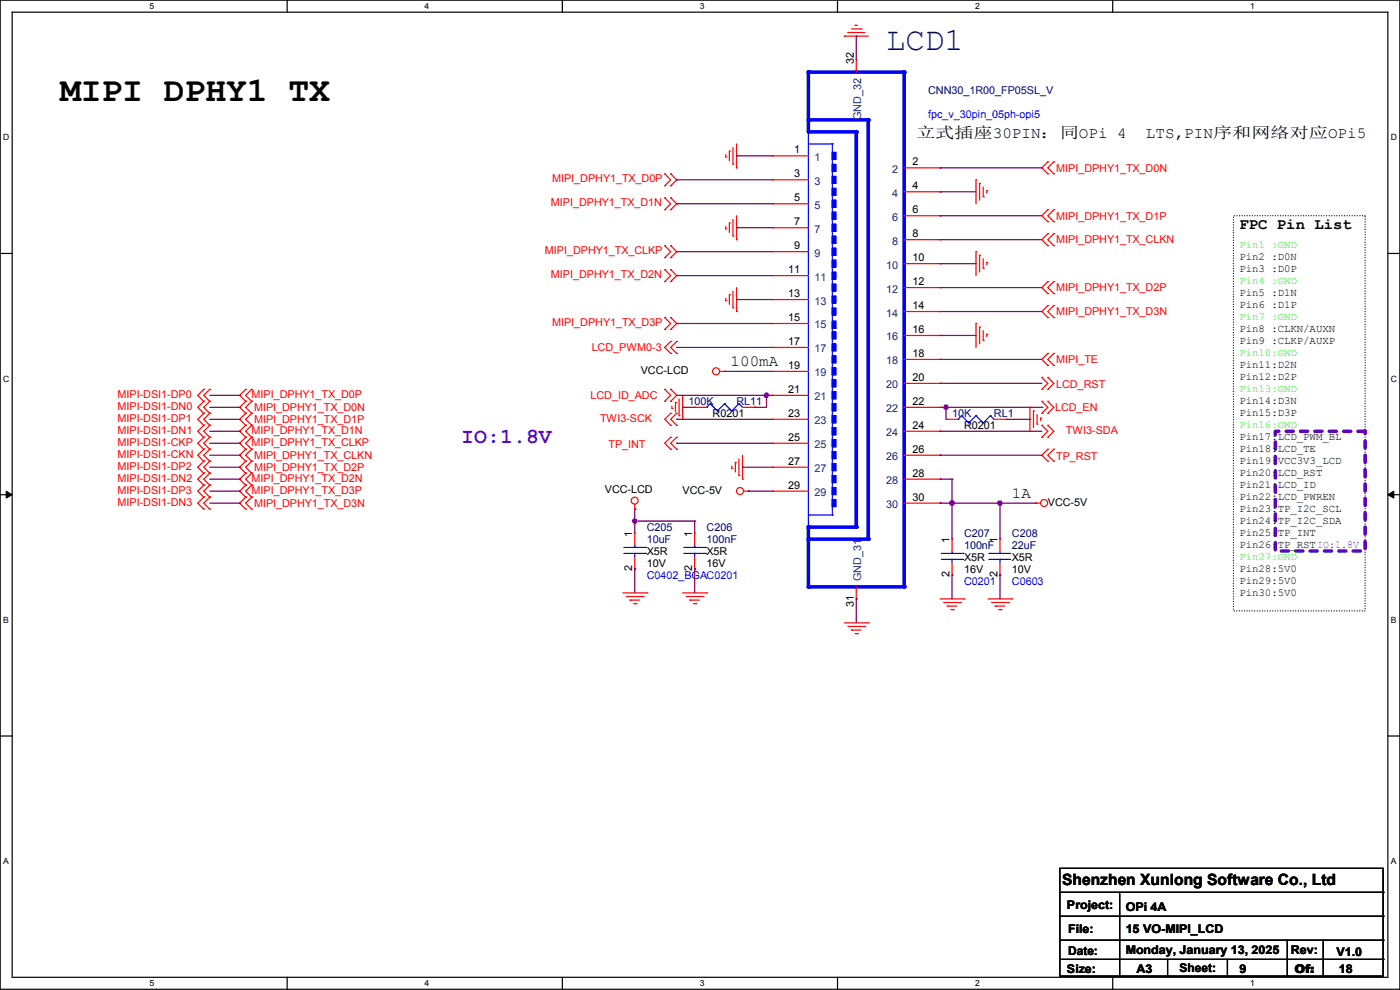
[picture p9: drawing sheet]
<svg xmlns="http://www.w3.org/2000/svg" width="297mm" height="210mm" viewBox="0 0 297 210" stroke-linecap="round" stroke-linejoin="round" font-family="sans-serif">
<g fill="none" stroke="#000" stroke-width=".25">
<path d="M0 0h297v209.8h-297zM2.6 2.6h291.8v204.7h-291.8zM60.9 0v2.6M119.3 0v2.6M177.7 0v2.6M236.1 0v2.6M0 53.8h2.6M294.4 53.8h2.6M0 104.9h2.6M294.4 104.9h2.6M0 156.1h2.6M294.4 156.1h2.6"/>
<path d="M224.8 184.2h68.6v22.9h-68.6zM224.8 194.4h68.6M224.8 199.4h68.6M225.1 189.3h68.3M237.5 189.5v17.6M273.1 199.4v7.7M280.7 199.4h.1M280.7 199.4v7.7M293.4 189.3h.1M293.4 194.4h.1M293.4 199.4h.1M60.9 207.3v2.5"/>
<path d="M119.3 207.3v2.5M177.7 207.3v2.5M224.8 203.5h68.6M236.1 207.3v2.5M237.5 207.1h.1M247.7 207.1h.1M247.7 203.5v3.6M260.4 207.1h.1M260.4 203.5v3.6M273.1 207.1h.1M293.4 203.5h.1"/>
</g>
<path d="M1.3 104.2l1.3 .7-1.3 .8zM294.4 104.9l1.3-.7v1.5z" fill="#000"/>
<path d="M1.3 104.2l1.3 .7-1.3 .8zM294.4 104.9l1.3-.7v1.5z" fill="none" stroke="#000" stroke-width=".21"/>
<path d="M261.7 45.8h27.9v83.8h-27.9z" fill="none" stroke="#000" stroke-width=".25" stroke-dasharray="0 .5"/>
<path d="M270.6 91.5h19v25.4h-19z" fill="none" stroke="#8000ff" stroke-width=".76" stroke-dasharray="1.5 1.5"/>
<g fill="none" stroke="#f00" stroke-width=".25">
<path d="M179.1 7.7h.1M179.1 7.7h5.1M179.9 6.9h.1M179.9 6.9h3.5M180.6 6.1h2.1M181.4 5.4h.1M181.4 5.4h.5M182.7 6.1h.1M141 36.9h.1M141 39.4h.1M141 36.9l1.3 1.2-1.3 1.3M142.3 39.4h.1"/>
<path d="M142.3 36.9h.1M142.3 36.9l1.3 1.2-1.3 1.3M154 33.3h.1M154 32.8v.5M154.7 32h.1M154.7 32v2.1M155.5 34.8h.1M155.5 31.3v3.5M156.3 35.6h.1M156.3 30.5v5.1M207.1 38.1h.1M207.1 38.1v5.1"/>
<path d="M207.8 38.9h.1M207.8 38.9v3.6M208.6 39.7v2M222.3 34.3h.1M222.3 36.9h.1M222.3 34.3l-1.3 1.3 1.3 1.3M223.6 36.9h.1M223.6 34.3h.1M223.6 34.3l-1.3 1.3 1.3 1.3M141 42h.1M141 44.5h.1M141 52.1h.1"/>
<path d="M141 54.7h.1M141 57.2h.1M141 59.7h.1M141 42l1.3 1.2-1.3 1.3M141 52.1l1.3 1.3-1.3 1.3M141 57.2l1.3 1.3-1.3 1.2M142.3 44.5h.1M142.3 42h.1M142.3 54.7h.1M142.3 52.1h.1M142.3 59.7h.1M142.3 57.2h.1"/>
<path d="M142.3 42l1.3 1.2-1.3 1.3M142.3 52.1l1.3 1.3-1.3 1.3M142.3 57.2l1.3 1.3-1.3 1.2M154 48.6h.1M154 48v.6M154.7 47.3h.1M154.7 47.3v2M155.5 50.1h.1M155.5 46.5v3.6M156.3 50.8h.1M156.3 45.8v5M207.1 53.4h.1"/>
<path d="M207.1 53.4v5.1M207.8 54.1h.1M207.8 54.1v3.6M208.6 41.7h.1M208.6 56.9h.1M208.6 54.9v2M209.3 40.4h.1M209.3 55.7h.1M209.3 40.4v.5M209.3 55.7v.5M222.3 44.5h.1M222.3 47h.1"/>
<path d="M222.3 49.6h.1M222.3 52.1h.1M222.3 59.7h.1M222.3 44.5l-1.3 1.3 1.3 1.2M222.3 49.6l-1.3 1.2 1.3 1.3M222.3 59.7l-1.3 1.3 1.3 1.3M223.6 47h.1M223.6 44.5h.1M223.6 52.1h.1M223.6 49.6h.1M223.6 59.7h.1M223.6 44.5l-1.3 1.3 1.3 1.2"/>
<path d="M223.6 49.6l-1.3 1.2 1.3 1.3M223.6 59.7l-1.3 1.3 1.3 1.3M141 67.4h.1M141 69.9h.1M141 67.4l1.3 1.2-1.3 1.3M142.3 69.9h.1M142.3 67.4h.1M142.3 75h.1M142.3 72.4h.1M142.3 67.4l1.3 1.2-1.3 1.3M142.3 72.4l-1.3 1.3 1.3 1.3M143.6 75h.1"/>
<path d="M143.6 72.4h.1M143.6 72.4l-1.3 1.3 1.3 1.3M152.7 78.8h1M153.7 78.8h.1M154 63.8h.1M154 63.3v.5M154.7 62.5h.1M154.7 62.5v2.1M155.5 65.3h.1M155.5 61.8v3.5M156.3 66.1h.1M156.3 61v5.1"/>
<path d="M207.1 68.6h.1M207.1 68.6v5.1M207.8 69.4h.1M207.8 69.4v3.5M208.6 72.2h.1M208.6 70.1v2.1M209.3 70.9h.1M209.3 70.9v.5M222.3 62.3h.1M222.3 64.8h.1M222.3 67.4h.1M222.3 75h.1"/>
<path d="M222.3 77.5h.1M222.3 64.8l-1.3 1.3 1.3 1.3M222.3 75l-1.3 1.2 1.3 1.3M223.6 62.3h.1M223.6 67.4h.1M223.6 64.8h.1M223.6 77.5h.1M223.6 75h.1M223.6 64.8l-1.3 1.3 1.3 1.3M223.6 75l-1.3 1.2 1.3 1.3M43.2 92.8h.1M43.2 95.3h.1"/>
<path d="M43.2 87.7h.1M43.2 90.2h.1M43.2 85.1h.1M43.2 82.6h.1M43.2 97.8h.1M43.2 92.8l-1.2 1.2 1.2 1.3M43.2 87.7l-1.2 1.2 1.2 1.3M43.2 90.2l-1.2 1.3 1.2 1.3M43.2 85.1l-1.2 1.3 1.2 1.3M43.2 82.6l-1.2 1.3 1.2 1.2M43.2 95.3l-1.2 1.3 1.2 1.2M43.2 97.8l-1.2 1.3 1.2 1.3"/>
<path d="M44.5 92.8h.1M44.5 95.3h.1M44.5 87.7h.1M44.5 90.2h.1M44.5 85.1h.1M44.5 82.6h.1M44.5 97.8h.1M44.5 92.8l-1.3 1.2 1.3 1.3M44.5 87.7l-1.3 1.2 1.3 1.3M44.5 90.2l-1.3 1.3 1.3 1.3M44.5 85.1l-1.3 1.3 1.3 1.3M44.5 82.6l-1.3 1.3 1.3 1.2"/>
<path d="M44.5 95.3l-1.3 1.3 1.3 1.2M44.5 97.8l-1.3 1.3 1.3 1.3M52.1 85.1h.1M52.1 82.6h.1M52.1 92.8h.1M52.1 90.2h.1M52.1 95.3h.1M52.1 87.7h.1M52.1 97.8h.1M52.1 85.1l-1.3 1.3 1.3 1.3M52.1 95.3l-1.3 1.3 1.3 1.2M52.1 82.6l-1.3 1.3 1.3 1.2"/>
<path d="M52.1 97.8l-1.3 1.3 1.3 1.3M52.1 92.8l-1.3 1.2 1.3 1.3M52.1 87.7l-1.3 1.2 1.3 1.3M52.1 90.2l-1.3 1.3 1.3 1.3M53.4 82.6h.1M53.4 85.1h.1M53.4 90.2h.1M53.4 92.8h.1M53.4 95.3h.1M53.4 87.7h.1M53.4 97.8h.1M53.4 82.6l-1.3 1.3 1.3 1.2"/>
<path d="M53.4 97.8l-1.3 1.3 1.3 1.3M53.4 95.3l-1.3 1.3 1.3 1.2M53.4 92.8l-1.3 1.2 1.3 1.3M53.4 85.1l-1.3 1.3 1.3 1.3M53.4 90.2l-1.3 1.3 1.3 1.3M53.4 87.7l-1.3 1.2 1.3 1.3M141 85.1h.1M141 82.6h.1M141 82.6l1.3 1.3-1.3 1.2M142.3 82.6h.1M142.3 85.1h.1M142.3 95.3h.1"/>
<path d="M142.3 92.8h.1M142.3 90.2h.1M142.3 87.7h.1M142.3 82.6l1.3 1.3-1.3 1.2M142.3 92.8l-1.3 1.2 1.3 1.3M142.3 87.7l-1.3 1.2 1.3 1.3M142.5 86.7h.1M142.5 86.1v.6M143.3 85.4h.1M143.3 85.4v2M143.6 95.3h.1M143.6 92.8h.1"/>
<path d="M143.6 90.2h.1M143.6 87.7h.1M143.6 92.8l-1.3 1.2 1.3 1.3M143.6 87.7l-1.3 1.2 1.3 1.3M144.1 88.2h.1M144.1 84.6v3.6M144.8 88.9h.1M144.8 83.9v5M147.4 86.4h.1M147.4 86.4h2.5M155.2 99.4h.1M155.2 98.8v.6"/>
<path d="M156 98.1h.1M156 98.1v2M156.8 97.3v3.6M157.5 96.6v5M157.5 86.4h2.6M160.1 86.4h.1M200.7 88.9h.1M200.7 88.9h2.5M210.9 88.9h2.5M213.4 88.9h.1M218.5 86.4h.1M218.5 86.4v5.1"/>
<path d="M219.2 87.2h.1M219.2 87.2v3.5M220 90h.1M220 87.9v2.1M220.8 88.7h.1M220.8 88.7v.5M221 82.6h.1M221 80.1h.1M221 87.7h.1M221 85.1h.1M221 92.8h.1M221 90.2h.1"/>
<path d="M221 80.1l1.3 1.2-1.3 1.3M221 85.1l1.3 1.3-1.3 1.3M221 90.2l1.3 1.3-1.3 1.3M222.3 82.6h.1M222.3 80.1h.1M222.3 87.7h.1M222.3 85.1h.1M222.3 95.3h.1M222.3 97.8h.1M222.3 92.8h.1M222.3 90.2h.1M222.3 80.1l1.3 1.2-1.3 1.3"/>
<path d="M222.3 85.1l1.3 1.3-1.3 1.3M222.3 95.3l-1.3 1.3 1.3 1.2M222.3 90.2l1.3 1.3-1.3 1.3M223.6 97.8h.1M223.6 95.3h.1M223.6 95.3l-1.3 1.3 1.3 1.2M43.2 102.9h.1M43.2 105.5h.1M43.2 100.4h.1M43.2 108h.1M43.2 102.9l-1.2 1.3 1.2 1.3M43.2 100.4l-1.2 1.2 1.2 1.3"/>
<path d="M43.2 105.5l-1.2 1.2 1.2 1.3M44.5 102.9h.1M44.5 105.5h.1M44.5 100.4h.1M44.5 108h.1M44.5 102.9l-1.3 1.3 1.3 1.3M44.5 100.4l-1.3 1.2 1.3 1.3M44.5 105.5l-1.3 1.2 1.3 1.3M52.1 102.9h.1M52.1 100.4h.1M52.1 105.5h.1M52.1 108h.1"/>
<path d="M52.1 100.4l-1.3 1.2 1.3 1.3M52.1 102.9l-1.3 1.3 1.3 1.3M52.1 105.5l-1.3 1.2 1.3 1.3M53.4 100.4h.1M53.4 102.9h.1M53.4 105.5h.1M53.4 108h.1M53.4 102.9l-1.3 1.3 1.3 1.3M53.4 100.4l-1.3 1.2 1.3 1.3M53.4 105.5l-1.3 1.2 1.3 1.3M134.7 108h.1M134.7 113.1h.1"/>
<path d="M134.7 107v1M134.7 113.1v2.5M134.7 118.2v2.5M147.4 113.1h.1M147.4 113.1v2.5M147.4 118.2v2.5M156.8 100.9h.1M157.5 101.6h.1M157.8 104.2h1M158.8 104.2h.1M212.1 114.3h.1M212.1 114.3v2.6"/>
<path d="M212.1 119.4v2.6M219.8 106.7h.1M219.8 106.7h1M132.1 125.8h5.1M132.9 126.5h3.5M133.6 127.3h.1M133.6 127.3h2.1M134.4 128.1h.5M134.7 120.7h.1M134.9 128.1h.1M136.4 126.5h.1M137.2 125.8h.1"/>
<path d="M144.8 125.8h5.1M145.6 126.5h3.5M146.3 127.3h.1M146.3 127.3h2.1M147.1 128.1h.5M147.4 120.7h.1M147.6 128.1h.1M149.1 126.5h.1M149.9 125.8h.1M179.1 132.1h5.1M179.9 132.9h3.5M180.6 133.6h.1"/>
<path d="M180.6 133.6h2.1M181.4 134.4h.5M181.9 134.4h.1M183.4 132.9h.1M184.2 132.1h.1M199.4 127h5.1M200.2 127.8h3.6M201 128.6h.1M201 128.6h2M201.7 129.3h.5M202.2 129.3h.1M203.8 127.8h.1"/>
<path d="M204.5 127h.1M209.6 127h5.1M210.4 127.8h3.5M211.1 128.6h.1M211.1 128.6h2M211.9 129.3h.5M212.1 122h.1M212.4 129.3h.1M213.9 127.8h.1M214.7 127h.1"/>
<circle cx="151.9" cy="78.8" r=".74"/>
<circle cx="134.6" cy="106.2" r=".74"/>
<circle cx="157" cy="104.2" r=".74"/>
<circle cx="221.5" cy="106.7" r=".74"/>
</g>
<g fill="none" stroke="#00f" stroke-width=".25">
<path d="M149.9 86.4h.1M150.7 85.6h.1M150.7 85.6l1.5 1.6M150.7 85.6l-.8 .8M152.2 87.2h.1M153.7 85.6h.1M153.7 85.6l1.5 1.6M153.7 85.6l-1.5 1.6M155.2 87.2h.1M156.8 85.6h.1M156.8 85.6l.7 .8M156.8 85.6l-1.6 1.6"/>
<path d="M203.2 88.9h.1M204 88.2h.1M204 88.2l1.5 1.5M204 88.2l-.8 .7M205.5 89.7h.1M207.1 88.2h.1M207.1 88.2l1.5 1.5M207.1 88.2l-1.6 1.5M208.6 89.7h.1M210.1 88.2h.1M210.1 88.2l.8 .7M210.1 88.2l-1.5 1.5"/>
<path d="M132.4 117.4h4.5M132.4 116.1h4.5M134.7 116.1h.1M134.7 117.4h.1M134.7 115.6v.5M134.7 117.4v.8M136.9 117.4h.1M136.9 116.1h.1M145.1 117.4h4.5M145.1 116.1h4.5M147.4 116.1h.1M147.4 117.4h.1"/>
<path d="M147.4 115.6v.5M147.4 117.4v.8M149.6 117.4h.1M149.6 116.1h.1M209.8 118.7h.1M209.8 117.4h.1M209.8 117.4h4.6M209.8 118.7h4.6M212.1 117.4h.1M212.1 118.7h.1M212.1 116.9v.5M212.1 118.7v.7"/>
</g>
<path d="M171.5 25.4h12.7" fill="none" stroke="#00f" stroke-width=".76"/>
<circle cx="184.2" cy="25.4" r=".38" fill="#00f"/>
<path d="M184.2 25.4v88.9" fill="none" stroke="#00f" stroke-width=".76"/>
<circle cx="184.2" cy="114.3" r=".38" fill="#00f"/>
<path d="M171.5 114.3h12.7" fill="none" stroke="#00f" stroke-width=".76"/>
<circle cx="171.5" cy="114.3" r=".38" fill="#00f"/>
<path d="M171.5 28h10.2" fill="none" stroke="#00f" stroke-width=".76"/>
<circle cx="181.7" cy="28" r=".38" fill="#00f"/>
<path d="M181.7 28v83.8" fill="none" stroke="#00f" stroke-width=".76"/>
<circle cx="181.7" cy="111.8" r=".38" fill="#00f"/>
<path d="M171.5 111.8h10.2" fill="none" stroke="#00f" stroke-width=".76"/>
<circle cx="171.5" cy="111.8" r=".38" fill="#00f"/>
<path d="M171.5 28h.1M171.5 28v83.8" fill="none" stroke="#00f" stroke-width=".25"/>
<path d="M171.5 15.3v12.7" fill="none" stroke="#00f" stroke-width=".76"/>
<circle cx="171.5" cy="15.3" r=".38" fill="#00f"/>
<path d="M171.5 15.3h20.3" fill="none" stroke="#00f" stroke-width=".76"/>
<circle cx="191.8" cy="15.3" r=".38" fill="#00f"/>
<path d="M191.8 15.3v109.2" fill="none" stroke="#00f" stroke-width=".76"/>
<circle cx="191.8" cy="124.5" r=".38" fill="#00f"/>
<path d="M171.5 124.5h20.3" fill="none" stroke="#00f" stroke-width=".76"/>
<circle cx="171.5" cy="124.5" r=".38" fill="#00f"/>
<path d="M171.5 111.8v12.7" fill="none" stroke="#00f" stroke-width=".76"/>
<circle cx="171.5" cy="111.8" r=".38" fill="#00f"/>
<path d="M171.5 30.5h5.1M176.6 30.5h.1M176.6 30.5v78.8M171.5 109.3h.1M171.5 109.3h5.1M176.6 109.3h.1" fill="none" stroke="#00f" stroke-width=".25"/>
<path d="M176.6 32.3h.7v1.5h-.7z" fill-rule="evenodd" fill="#00f"/>
<path d="M176.6 32.3h.7v1.5h-.7z" fill="none" stroke="#00f" stroke-width=".25"/>
<path d="M176.6 34.8h.7v1.6h-.7z" fill-rule="evenodd" fill="#00f"/>
<path d="M176.6 34.8h.7v1.6h-.7z" fill="none" stroke="#00f" stroke-width=".25"/>
<path d="M176.6 37.4h.7v1.5h-.7z" fill-rule="evenodd" fill="#00f"/>
<path d="M176.6 37.4h.7v1.5h-.7z" fill="none" stroke="#00f" stroke-width=".25"/>
<path d="M176.6 39.9h.7v1.5h-.7z" fill-rule="evenodd" fill="#00f"/>
<path d="M176.6 39.9h.7v1.5h-.7z" fill="none" stroke="#00f" stroke-width=".25"/>
<path d="M176.6 42.5h.7v1.5h-.7z" fill-rule="evenodd" fill="#00f"/>
<path d="M176.6 42.5h.7v1.5h-.7z" fill="none" stroke="#00f" stroke-width=".25"/>
<path d="M176.6 45h.7v1.5h-.7z" fill-rule="evenodd" fill="#00f"/>
<path d="M176.6 45h.7v1.5h-.7z" fill="none" stroke="#00f" stroke-width=".25"/>
<path d="M176.6 47.5h.7v1.6h-.7z" fill-rule="evenodd" fill="#00f"/>
<path d="M176.6 47.5h.7v1.6h-.7z" fill="none" stroke="#00f" stroke-width=".25"/>
<path d="M176.6 50.1h.7v1.5h-.7z" fill-rule="evenodd" fill="#00f"/>
<path d="M176.6 50.1h.7v1.5h-.7z" fill="none" stroke="#00f" stroke-width=".25"/>
<path d="M176.6 52.6h.7v1.5h-.7z" fill-rule="evenodd" fill="#00f"/>
<path d="M176.6 52.6h.7v1.5h-.7z" fill="none" stroke="#00f" stroke-width=".25"/>
<path d="M176.6 55.2h.7v1.5h-.7z" fill-rule="evenodd" fill="#00f"/>
<path d="M176.6 55.2h.7v1.5h-.7z" fill="none" stroke="#00f" stroke-width=".25"/>
<path d="M176.6 57.7h.7v1.5h-.7z" fill-rule="evenodd" fill="#00f"/>
<path d="M176.6 57.7h.7v1.5h-.7z" fill="none" stroke="#00f" stroke-width=".25"/>
<path d="M176.6 60.2h.7v1.6h-.7z" fill-rule="evenodd" fill="#00f"/>
<path d="M176.6 60.2h.7v1.6h-.7z" fill="none" stroke="#00f" stroke-width=".25"/>
<path d="M176.6 62.8h.7v1.5h-.7z" fill-rule="evenodd" fill="#00f"/>
<path d="M176.6 62.8h.7v1.5h-.7z" fill="none" stroke="#00f" stroke-width=".25"/>
<path d="M176.6 65.3h.7v1.5h-.7z" fill-rule="evenodd" fill="#00f"/>
<path d="M176.6 65.3h.7v1.5h-.7z" fill="none" stroke="#00f" stroke-width=".25"/>
<path d="M176.6 68.1h.7v1.5h-.7z" fill-rule="evenodd" fill="#00f"/>
<path d="M176.6 68.1h.7v1.5h-.7z" fill="none" stroke="#00f" stroke-width=".25"/>
<path d="M176.6 70.4h.7v1.5h-.7z" fill-rule="evenodd" fill="#00f"/>
<path d="M176.6 70.4h.7v1.5h-.7z" fill="none" stroke="#00f" stroke-width=".25"/>
<path d="M176.6 72.9h.7v1.6h-.7z" fill-rule="evenodd" fill="#00f"/>
<path d="M176.6 72.9h.7v1.6h-.7z" fill="none" stroke="#00f" stroke-width=".25"/>
<path d="M176.6 75.5h.7v1.5h-.7z" fill-rule="evenodd" fill="#00f"/>
<path d="M176.6 75.5h.7v1.5h-.7z" fill="none" stroke="#00f" stroke-width=".25"/>
<path d="M176.6 78h.7v1.5h-.7z" fill-rule="evenodd" fill="#00f"/>
<path d="M176.6 78h.7v1.5h-.7z" fill="none" stroke="#00f" stroke-width=".25"/>
<path d="M176.6 80.6h.7v1.5h-.7z" fill-rule="evenodd" fill="#00f"/>
<path d="M176.6 80.6h.7v1.5h-.7z" fill="none" stroke="#00f" stroke-width=".25"/>
<path d="M176.6 83.1h.7v1.5h-.7z" fill-rule="evenodd" fill="#00f"/>
<path d="M176.6 83.1h.7v1.5h-.7z" fill="none" stroke="#00f" stroke-width=".25"/>
<path d="M176.6 85.6h.7v1.6h-.7z" fill-rule="evenodd" fill="#00f"/>
<path d="M176.6 85.6h.7v1.6h-.7z" fill="none" stroke="#00f" stroke-width=".25"/>
<path d="M176.6 88.2h.7v1.5h-.7z" fill-rule="evenodd" fill="#00f"/>
<path d="M176.6 88.2h.7v1.5h-.7z" fill="none" stroke="#00f" stroke-width=".25"/>
<path d="M176.6 90.7h.7v1.5h-.7z" fill-rule="evenodd" fill="#00f"/>
<path d="M176.6 90.7h.7v1.5h-.7z" fill="none" stroke="#00f" stroke-width=".25"/>
<path d="M176.6 93.3h.7v1.5h-.7z" fill-rule="evenodd" fill="#00f"/>
<path d="M176.6 93.3h.7v1.5h-.7z" fill="none" stroke="#00f" stroke-width=".25"/>
<path d="M176.6 95.8h.7v1.5h-.7z" fill-rule="evenodd" fill="#00f"/>
<path d="M176.6 95.8h.7v1.5h-.7z" fill="none" stroke="#00f" stroke-width=".25"/>
<path d="M176.6 98.3h.7v1.6h-.7z" fill-rule="evenodd" fill="#00f"/>
<path d="M176.6 98.3h.7v1.6h-.7z" fill="none" stroke="#00f" stroke-width=".25"/>
<path d="M176.6 100.9h.7v1.5h-.7z" fill-rule="evenodd" fill="#00f"/>
<path d="M176.6 100.9h.7v1.5h-.7z" fill="none" stroke="#00f" stroke-width=".25"/>
<path d="M176.6 103.4h.7v1.5h-.7z" fill-rule="evenodd" fill="#00f"/>
<path d="M176.6 103.4h.7v1.5h-.7z" fill="none" stroke="#00f" stroke-width=".25"/>
<path d="M176.6 106h.7v1.5h-.7z" fill-rule="evenodd" fill="#00f"/>
<path d="M176.6 106h.7v1.5h-.7zM199.7 118.7h4.6M199.7 117.4h4.6M202 117.4h.1M202 118.7h.1M202 116.9v.5M202 118.7v.7M204.3 118.7h.1M204.3 117.4h.1" fill="none" stroke="#00f" stroke-width=".25"/>
<g fill="none" stroke="#f00" stroke-width=".25">
<path d="M181.7 12.7h.1M181.7 12.7v2.6M163.9 33.1h.1M163.9 38.1h.1M163.9 33.1h7.6M163.9 38.1h7.6M191.8 35.6h7.6M199.4 35.6h.1M163.9 43.2h.1M163.9 48.3h.1M163.9 53.4h.1M163.9 58.5h.1"/>
<path d="M163.9 43.2h7.6M163.9 48.3h7.6M163.9 53.4h7.6M163.9 58.5h7.6M191.8 40.7h7.6M191.8 45.8h7.6M191.8 50.8h7.6M191.8 55.9h7.6M199.4 40.7h.1M199.4 45.8h.1M199.4 50.8h.1M199.4 55.9h.1"/>
<path d="M163.9 63.5h.1M163.9 68.6h.1M163.9 73.7h.1M163.9 78.8h.1M163.9 63.5h7.6M163.9 68.6h7.6M163.9 73.7h7.6M163.9 78.8h7.6M191.8 61h7.6M191.8 66.1h7.6M191.8 71.2h7.6M191.8 76.2h7.6"/>
<path d="M199.4 61h.1M199.4 66.1h.1M199.4 71.2h.1M199.4 76.2h.1M163.9 83.9h.1M163.9 88.9h.1M163.9 94h.1M163.9 99.1h.1M163.9 83.9h7.6M163.9 88.9h7.6M163.9 94h7.6M163.9 99.1h7.6"/>
<path d="M191.8 81.3h7.6M191.8 86.4h7.6M191.8 91.5h7.6M191.8 96.6h7.6M199.4 81.3h.1M199.4 86.4h.1M199.4 91.5h.1M199.4 96.6h.1M163.9 104.2h.1M163.9 104.2h7.6M191.8 101.6h7.6M191.8 106.7h7.6"/>
<path d="M199.4 101.6h.1M199.4 106.7h.1M202 114.3h.1M202 114.3v2.6M202 119.4v2.6M181.7 127h.1M181.7 124.5v2.5M202 122h.1"/>
</g>
<path d="M134.7 108h.1M134.7 110.5h.1M134.7 108v2.5M134.7 110.5h12.7M134.7 120.7h.1M134.7 120.7v5.1M147.4 120.7h.1M147.4 120.7v5.1" fill="none" stroke="#800040" stroke-width=".25"/>
<circle cx="134.6" cy="110.5" r=".49" fill="#f0f"/>
<circle cx="134.6" cy="110.5" r=".49" fill="none" stroke="#f0f" stroke-width=".25"/>
<g fill="none" stroke="#800040" stroke-width=".25">
<path d="M181.7 7.7h.1M181.7 7.7v5M153.7 78.8h.1M153.7 78.8h10.2M199.4 76.2h.1M199.4 76.2h21.6M134.7 110.5h.1M134.7 110.5v2.6M147.4 110.5h.1M147.4 110.5v2.6M158.8 104.2h.1M158.8 104.2h5.1"/>
<path d="M199.4 106.7h.1M199.4 101.6h.1M199.4 106.7h2.6M199.4 101.6h2.6M202 101.6h.1M202 106.7h.1M202 101.6v12.7M212.1 106.7h.1M212.1 106.7h7.7M181.7 127h.1M181.7 127v5.1M202 122h.1"/>
<path d="M202 122v5M212.1 122h.1M212.1 122v5"/>
</g>
<circle cx="202" cy="106.7" r=".49" fill="#f0f"/>
<circle cx="202" cy="106.7" r=".49" fill="none" stroke="#f0f" stroke-width=".25"/>
<path d="M202 106.7h.1M202 106.7h10.1M212.1 106.7h.1M212.1 106.7v7.6" fill="none" stroke="#800040" stroke-width=".25"/>
<circle cx="212.1" cy="106.7" r=".49" fill="#f0f"/>
<circle cx="212.1" cy="106.7" r=".49" fill="none" stroke="#f0f" stroke-width=".25"/>
<g fill="none" stroke="#800040" stroke-width=".25">
<path d="M143.6 38.1h.1M143.6 38.1h20.3M156.3 33.1h.1M156.3 33.1h7.6M199.4 35.6h.1M199.4 35.6h21.6M143.6 43.2h.1M143.6 53.4h.1M143.6 58.5h.1M143.6 43.2h20.3M143.6 53.4h20.3M143.6 58.5h20.3"/>
<path d="M156.3 48.3h.1M156.3 48.3h7.6M199.4 40.7h.1M199.4 55.9h.1M199.4 45.8h.1M199.4 50.8h.1M199.4 40.7h7.7M199.4 55.9h7.7M199.4 45.8h21.6M199.4 50.8h21.6M143.6 68.6h.1M143.6 73.7h.1"/>
<path d="M143.6 68.6h20.3M143.6 73.7h20.3M156.3 63.5h.1M156.3 63.5h7.6M199.4 71.2h.1M199.4 61h.1M199.4 66.1h.1M199.4 71.2h7.7M199.4 61h21.6M199.4 66.1h21.6M143.6 94h.1M143.6 94h20.3"/>
<path d="M143.6 83.9h19M157.5 99.1h.1M157.5 99.1h6.4M162.6 83.9h.1M199.4 91.5h.1M199.4 96.6h.1M199.4 81.3h.1M199.4 91.5h21.6M199.4 86.4h1.3M199.4 96.6h21.6M199.4 81.3h21.6M200.7 86.4h.1"/>
</g>
<circle cx="162.6" cy="83.8" r=".49" fill="#f0f"/>
<circle cx="162.6" cy="83.8" r=".49" fill="none" stroke="#f0f" stroke-width=".25"/>
<g fill="none" stroke="#800040" stroke-width=".25">
<path d="M44.5 88.9h6.3M44.5 83.9h6.3M44.5 91.5h6.3M44.5 94h6.3M44.5 86.4h6.3M44.5 96.6h6.3M44.5 99.1h6.3M50.8 83.9h.1M50.8 91.5h.1M50.8 94h.1M50.8 86.4h.1M50.8 88.9h.1"/>
<path d="M50.8 96.6h.1M50.8 99.1h.1M143.6 88.9h.1M143.6 88.9h20.3M160.1 86.4h.1M162.6 83.9h.1M162.6 83.9v2.5h-2.5M200.7 86.4h.1M200.7 86.4h20.3M200.7 86.4v2.5M221 86.4h.1M44.5 101.6h6.3"/>
<path d="M44.5 104.2h6.3M44.5 106.7h6.3M50.8 101.6h.1M50.8 104.2h.1M50.8 106.7h.1"/>
</g>
<circle cx="200.7" cy="86.4" r=".49" fill="#f0f"/>
<circle cx="200.7" cy="86.4" r=".49" fill="none" stroke="#f0f" stroke-width=".25"/>
<path d="M144.8 86.4h.1M144.8 86.4h2.6M162.6 83.9h1.3M163.9 83.9h.1M213.4 88.9h5.1M218.5 88.9h.1" fill="none" stroke="#800040" stroke-width=".25"/>
<circle cx="134.6" cy="110.5" r=".49" fill="#f0f"/>
<circle cx="134.6" cy="110.5" r=".49" fill="none" stroke="#f0f" stroke-width=".25"/>
<circle cx="202" cy="106.7" r=".49" fill="#f0f"/>
<circle cx="202" cy="106.7" r=".49" fill="none" stroke="#f0f" stroke-width=".25"/>
<circle cx="212.1" cy="106.7" r=".49" fill="#f0f"/>
<circle cx="212.1" cy="106.7" r=".49" fill="none" stroke="#f0f" stroke-width=".25"/>
<circle cx="162.6" cy="83.8" r=".49" fill="#f0f"/>
<circle cx="162.6" cy="83.8" r=".49" fill="none" stroke="#f0f" stroke-width=".25"/>
<circle cx="200.7" cy="86.4" r=".49" fill="#f0f"/>
<circle cx="200.7" cy="86.4" r=".49" fill="none" stroke="#f0f" stroke-width=".25"/>
<text font-size="7.4" x="12.7" y="21.4">MIPI DPHY1 TX</text>
<text font-size="6.9" fill="#000080" x="188" y="10.6">LCD1</text>
<text font-size="4.6" fill="#8000ff" x="97.8" y="94">IO:1.8V</text>
<g font-size="3.3">
<text x="194.4" y="29.3">立式插座30PIN：同OPi 4</text>
<text x="243.1" y="29.3">LTS,PIN序和网络对应OPi5</text>
<text x="262.9" y="48.5">FPC Pin List</text>
<text x="155" y="77.6">100mA</text>
<text x="214.7" y="105.5">1A</text>
<text x="225.3" y="187.8">Shenzhen Xunlong Software Co., Ltd</text>
</g>
<g font-size="2.5">
<text x="226.4" y="192.9">Project:</text>
<text x="226.6" y="198">File:</text>
<text x="238.8" y="198">15 VO-MIPI_LCD</text>
<text x="238.8" y="193.2">OPi 4A</text>
<text x="226.6" y="202.6">Date:</text>
<text x="238.8" y="202.3">Monday, January 13, 2025</text>
<text x="273.9" y="202.3">Rev:</text>
<text x="283.5" y="202.8">V1.0</text>
<text x="226.4" y="206.4">Size:</text>
<text x="241.1" y="206.4">A3</text>
<text x="250.2" y="206.1">Sheet:</text>
<text x="262.9" y="206.4">9</text>
<text x="274.6" y="206.3">Of:</text>
<text x="284" y="206.4">18</text>
</g>
<g font-size="2.3">
<text x="181.1" y="13.5" transform="rotate(-90 181.1 13.5)">32</text>
<text x="168.4" y="32.5">1</text>
<text x="193.6" y="35.1">2</text>
<text x="168.4" y="37.6">3</text>
<text x="193.6" y="40.1">4</text>
<text x="168.4" y="42.7">5</text>
<text x="168.4" y="47.8">7</text>
<text x="193.6" y="45.2">6</text>
<text x="168.4" y="52.8">9</text>
<text x="193.6" y="50.3">8</text>
<text x="167.2" y="57.9">11</text>
<text x="193.6" y="55.4">10</text>
<text x="262.9" y="55.2">Pin2 :D0N</text>
<text x="262.9" y="57.8">Pin3 :D0P</text>
<text x="167.2" y="63">13</text>
<text x="193.6" y="60.5">12</text>
<text x="193.6" y="65.5">14</text>
<text x="262.9" y="65.4">Pin6 :D1P</text>
<text x="262.9" y="62.9">Pin5 :D1N</text>
<text x="167.2" y="68.1">15</text>
<text x="193.6" y="70.6">16</text>
<text x="262.9" y="70.5">Pin8 :CLKN/AUXN</text>
<text x="167.2" y="73.2">17</text>
<text x="193.6" y="75.7">18</text>
<text x="262.9" y="73">Pin9 :CLKP/AUXP</text>
<text x="135.9" y="79.3">VCC-LCD</text>
<text x="167.2" y="78.2">19</text>
<text x="167.2" y="83.3">21</text>
<text x="193.6" y="80.8">20</text>
<text x="262.9" y="78.1">Pin11:D2N</text>
<text x="262.9" y="80.6">Pin12:D2P</text>
<text x="151.2" y="88.5">R0201</text>
<text x="167.2" y="88.4">23</text>
<text x="193.6" y="85.9">22</text>
<text x="262.9" y="85.7">Pin14:D3N</text>
<text x="262.9" y="88.3">Pin15:D3P</text>
<text x="167.2" y="93.5">25</text>
<text x="193.6" y="90.9">24</text>
<text x="204.5" y="91">R0201</text>
<text x="262.9" y="93.3">Pin17:</text>
<text x="262.9" y="95.9">Pin18:</text>
<text x="271.1" y="93.3">LCD_PWM_BL</text>
<text x="271.1" y="95.9">LCD_TE</text>
<text x="167.2" y="98.6">27</text>
<text x="193.6" y="96">26</text>
<text x="193.6" y="101.1">28</text>
<text x="262.9" y="98.4">Pin19:</text>
<text x="262.9" y="101">Pin20:</text>
<text x="271.1" y="98.4">VCC3V3_LCD</text>
<text x="271.1" y="101">LCD_RST</text>
<text x="128.3" y="104.5">VCC-LCD</text>
<text x="144.8" y="104.7">VCC-5V</text>
<text x="167.2" y="103.6">29</text>
<text x="193.6" y="106.2">30</text>
<text x="222.3" y="107.3">VCC-5V</text>
<text x="262.9" y="103.5">Pin21:</text>
<text x="262.9" y="106">Pin22:</text>
<text x="271.1" y="103.5">LCD_ID</text>
<text x="271.1" y="106">LCD_PWREN</text>
<text x="134.1" y="113.8" transform="rotate(-90 134.1 113.8)">1</text>
<text x="146.8" y="113.8" transform="rotate(-90 146.8 113.8)">1</text>
<text x="262.9" y="108.6">Pin23:</text>
<text x="262.9" y="111.1">Pin24:</text>
<text x="262.9" y="113.7">Pin25:</text>
<text x="271.1" y="108.6">TP_I2C_SCL</text>
<text x="271.1" y="111.1">TP_I2C_SDA</text>
<text x="271.1" y="113.7">TP_INT</text>
<text x="137.2" y="117.7">X5R</text>
<text x="149.9" y="117.7">X5R</text>
<text x="201.4" y="115.1" transform="rotate(-90 201.4 115.1)">1</text>
<text x="204.5" y="119">X5R</text>
<text x="211.6" y="115.1" transform="rotate(-90 211.6 115.1)">1</text>
<text x="214.7" y="119">X5R</text>
<text x="262.9" y="116.2">Pin26:</text>
<text x="271.1" y="116.2">TP_RSTIO:1.8V</text>
<text x="134.1" y="121.2" transform="rotate(-90 134.1 121.2)">2</text>
<text x="137.2" y="120.2">10V</text>
<text x="146.8" y="121.2" transform="rotate(-90 146.8 121.2)">2</text>
<text x="149.9" y="120.2">16V</text>
<text x="201.4" y="122.5" transform="rotate(-90 201.4 122.5)">2</text>
<text x="204.5" y="121.5">16V</text>
<text x="211.6" y="122.5" transform="rotate(-90 211.6 122.5)">2</text>
<text x="214.7" y="121.5">10V</text>
<text x="262.9" y="121.3">Pin28:5V0</text>
<text x="262.9" y="123.8">Pin29:5V0</text>
<text x="181.1" y="128.8" transform="rotate(-90 181.1 128.8)">31</text>
<text x="262.9" y="126.4">Pin30:5V0</text>
</g>
<g font-size="2.3" fill="#000080">
<text x="196.9" y="19.9">CNN30_1R00_FP05SL_V</text>
<text x="146.1" y="85.9">100K</text>
<text x="156.3" y="85.9">RL11</text>
<text x="202" y="88.5">10K</text>
<text x="210.9" y="88.5">RL1</text>
<text x="137.2" y="112.6">C205</text>
<text x="149.9" y="112.6">C206</text>
<text x="204.5" y="113.9">C207</text>
<text x="214.7" y="113.9">C208</text>
<text x="137.2" y="115.1">10uF</text>
<text x="149.9" y="115.1">100nF</text>
<text x="204.5" y="116.4">100nF</text>
<text x="214.7" y="116.4">22uF</text>
</g>
<g font-size="2.3" fill="#004080">
<text x="182.7" y="25.4" transform="rotate(-90 182.7 25.4)">GND_32</text>
<text x="172.8" y="34.1">1</text>
<text x="172.8" y="39.2">3</text>
<text x="189.3" y="36.7">2</text>
<text x="189.3" y="41.7">4</text>
<text x="172.8" y="44.3">5</text>
<text x="189.3" y="46.8">6</text>
<text x="172.8" y="49.4">7</text>
<text x="189.3" y="51.9">8</text>
<text x="172.8" y="54.4">9</text>
<text x="172.8" y="59.5">11</text>
<text x="188" y="57">10</text>
<text x="172.8" y="64.6">13</text>
<text x="188" y="62.1">12</text>
<text x="172.8" y="69.7">15</text>
<text x="188" y="67.1">14</text>
<text x="172.8" y="74.8">17</text>
<text x="188" y="72.2">16</text>
<text x="188" y="77.3">18</text>
<text x="172.8" y="79.8">19</text>
<text x="188" y="82.4">20</text>
<text x="172.8" y="84.9">21</text>
<text x="188" y="87.5">22</text>
<text x="172.8" y="90">23</text>
<text x="172.8" y="95.1">25</text>
<text x="188" y="92.5">24</text>
<text x="172.8" y="100.2">27</text>
<text x="188" y="97.6">26</text>
<text x="172.8" y="105.2">29</text>
<text x="188" y="102.7">28</text>
<text x="188" y="107.8">30</text>
<text x="182.7" y="123.2" transform="rotate(-90 182.7 123.2)">GND_31</text>
</g>
<g font-size="2.3" fill="#00f">
<text x="196.9" y="25">fpc_v_30pin_05ph-opi5</text>
<text x="137.2" y="122.8">C0402_BGAC0201</text>
<text x="204.5" y="124">C0201</text>
<text x="214.7" y="124">C0603</text>
</g>
<g font-size="2.3" fill="#f00">
<text x="117.1" y="38.7">MIPI_DPHY1_TX_D0P</text>
<text x="224.1" y="36.4">MIPI_DPHY1_TX_D0N</text>
<text x="116.9" y="43.8">MIPI_DPHY1_TX_D1N</text>
<text x="224.1" y="46.6">MIPI_DPHY1_TX_D1P</text>
<text x="115.6" y="53.9">MIPI_DPHY1_TX_CLKP</text>
<text x="224.1" y="51.6">MIPI_DPHY1_TX_CLKN</text>
<text x="116.9" y="59">MIPI_DPHY1_TX_D2N</text>
<text x="224.1" y="61.8">MIPI_DPHY1_TX_D2P</text>
<text x="117.1" y="69.2">MIPI_DPHY1_TX_D3P</text>
<text x="224.1" y="66.9">MIPI_DPHY1_TX_D3N</text>
<text x="125.5" y="74.5">LCD_PWM0-3</text>
<text x="224.1" y="77">MIPI_TE</text>
<text x="224.1" y="82.4">LCD_RST</text>
<text x="24.9" y="89.5">MIPI-DSI1-DP1</text>
<text x="24.9" y="87">MIPI-DSI1-DN0</text>
<text x="24.9" y="84.4">MIPI-DSI1-DP0</text>
<text x="53.4" y="84.4">MIPI_DPHY1_TX_D0P</text>
<text x="53.9" y="87.2">MIPI_DPHY1_TX_D0N</text>
<text x="53.9" y="89.7">MIPI_DPHY1_TX_D1P</text>
<text x="125.3" y="84.7">LCD_ID_ADC</text>
<text x="127.3" y="89.5">TWI3-SCK</text>
<text x="223.8" y="87.2">LCD_EN</text>
<text x="24.9" y="94.6">MIPI-DSI1-CKP</text>
<text x="24.9" y="92">MIPI-DSI1-DN1</text>
<text x="53.4" y="92">MIPI_DPHY1_TX_D1N</text>
<text x="53.4" y="94.6">MIPI_DPHY1_TX_CLKP</text>
<text x="129.1" y="95.1">TP_INT</text>
<text x="226.1" y="92">TWI3-SDA</text>
<text x="24.9" y="97.1">MIPI-DSI1-CKN</text>
<text x="24.9" y="99.7">MIPI-DSI1-DP2</text>
<text x="53.9" y="97.4">MIPI_DPHY1_TX_CLKN</text>
<text x="53.9" y="99.9">MIPI_DPHY1_TX_D2P</text>
<text x="224.1" y="97.6">TP_RST</text>
<text x="24.9" y="104.7">MIPI-DSI1-DP3</text>
<text x="24.9" y="102.2">MIPI-DSI1-DN2</text>
<text x="24.9" y="107.3">MIPI-DSI1-DN3</text>
<text x="53.4" y="102.2">MIPI_DPHY1_TX_D2N</text>
<text x="53.4" y="104.7">MIPI_DPHY1_TX_D3P</text>
<text x="53.9" y="107.5">MIPI_DPHY1_TX_D3N</text>
</g>
<g font-size="2.3" fill="#0f0">
<text x="262.9" y="52.7">Pin1 :GND</text>
<text x="262.9" y="60.3">Pin4 :GND</text>
<text x="262.9" y="67.9">Pin7 :GND</text>
<text x="262.9" y="75.6">Pin10:GND</text>
<text x="262.9" y="83.2">Pin13:GND</text>
<text x="262.9" y="90.8">Pin16:GND</text>
<text x="262.9" y="118.7">Pin27:GND</text>
</g>
<g font-size="1.8">
<text x="31.7" y="1.9">5</text>
<text x="90.1" y="1.9">4</text>
<text x="148.5" y="1.9">3</text>
<text x="206.8" y="1.9">2</text>
<text x="265.2" y="1.9">1</text>
<text x=".7" y="29.8">D</text>
<text x="295.1" y="29.8">D</text>
<text x=".7" y="80.9">C</text>
<text x="295.1" y="80.9">C</text>
<text x=".7" y="132.1">B</text>
<text x="295.1" y="132.1">B</text>
<text x=".7" y="183.3">A</text>
<text x="295.1" y="183.3">A</text>
<text x="31.7" y="209.2">5</text>
<text x="90.1" y="209.2">4</text>
<text x="148.5" y="209.2">3</text>
<text x="206.8" y="209.2">2</text>
<text x="265.2" y="209.2">1</text>
</g>
</svg>
